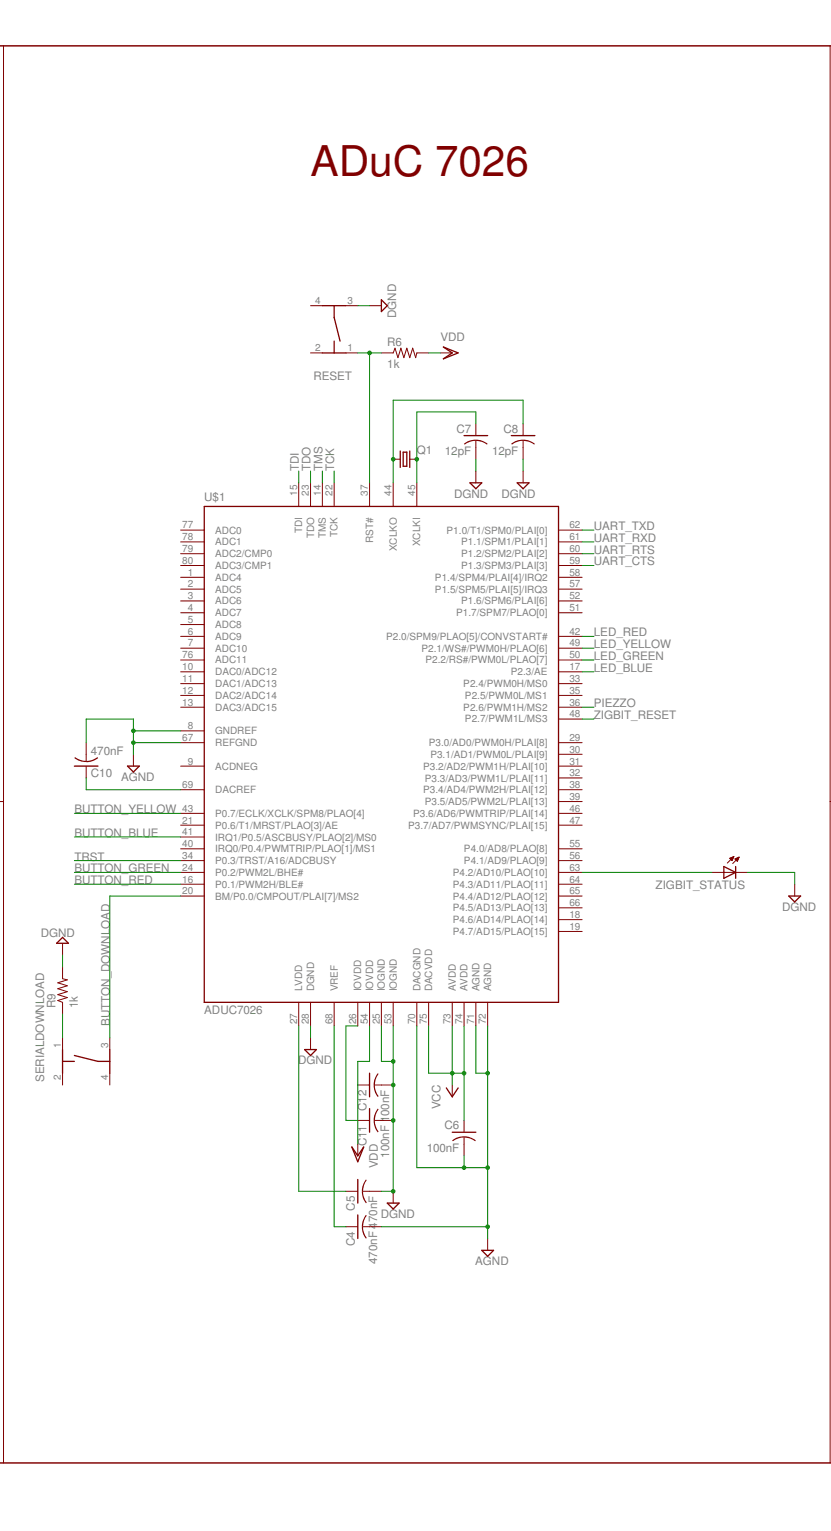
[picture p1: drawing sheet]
<svg xmlns="http://www.w3.org/2000/svg" width="107mm" height="198mm" viewBox="0 0 107 198" stroke-linecap="round" stroke-linejoin="round" font-family="sans-serif">
<g fill="#800000" stroke="#800000" stroke-width=".13">
<path d="M.5 103.4v85.4z"/>
<path d="M.5 5.9v97.5z"/>
<path d="M107.1 5.9v97.5z"/>
<path d="M107.1 103.4h.2z"/>
<path d="M107.1 103.4v85.4z"/>
<path d="M-.1 103.4h.6z"/>
<path d="M23.3 74.5h3.1z"/>
<path d="M23.3 76h3.1z"/>
<path d="M23.3 77.5h3.1z"/>
<path d="M23.3 79.1h3.1z"/>
<path d="M23.3 80.6h3.1z"/>
<path d="M23.3 82.1h3.1z"/>
<path d="M23.3 83.6h3.1z"/>
<path d="M23.3 94.3h3.1z"/>
<path d="M23.3 98.9h3.1z"/>
<path d="M23.3 86.7h3.1z"/>
<path d="M23.3 88.2h3.1z"/>
<path d="M23.3 89.7h3.1z"/>
<path d="M23.3 91.3h3.1z"/>
<path d="M41.6 62.3v3.1z"/>
<path d="M38.6 62.3v3.1z"/>
<path d="M23.3 114.1h3.1z"/>
<path d="M72.1 86.7h3z"/>
<path d="M72.1 118.7h3z"/>
<path d="M72.1 120.2h3z"/>
<path d="M23.3 115.6h3.1z"/>
<path d="M23.3 106.5h3.1z"/>
<path d="M43.1 62.3v3.1z"/>
<path d="M40.1 62.3v3.1z"/>
<path d="M23.3 112.6h3.1z"/>
<path d="M49.2 129.3v3.1z"/>
<path d="M46.2 129.3v3.1z"/>
<path d="M38.6 129.3v3.1z"/>
<path d="M72.1 95.8h3z"/>
<path d="M72.1 97.3h3z"/>
<path d="M72.1 98.9h3z"/>
<path d="M72.1 100.4h3z"/>
<path d="M72.1 88.2h3z"/>
<path d="M23.3 111.1h3.1z"/>
<path d="M72.1 89.7h3z"/>
<path d="M72.1 91.3h3z"/>
<path d="M47.7 62.3v3.1z"/>
<path d="M72.1 101.9h3z"/>
<path d="M72.1 103.4h3z"/>
<path d="M23.3 109.5h3.1z"/>
<path d="M23.3 108h3.1z"/>
<path d="M40.1 129.3v3.1z"/>
<path d="M72.1 82.1h3z"/>
<path d="M23.3 105h3.1z"/>
<path d="M50.7 62.3v3.1z"/>
<path d="M53.8 62.3v3.1z"/>
<path d="M72.1 105h3z"/>
<path d="M72.1 106.5h3z"/>
<path d="M72.1 92.8h3z"/>
<path d="M72.1 83.6h3z"/>
<path d="M72.1 85.2h3z"/>
<path d="M72.1 79.1h3z"/>
<path d="M72.1 77.5h3z"/>
<path d="M50.7 129.3v3.1z"/>
<path d="M47.7 129.3v3.1z"/>
<path d="M72.1 109.5h3z"/>
<path d="M72.1 111.1h3z"/>
<path d="M72.1 76h3z"/>
<path d="M72.1 74.5h3z"/>
<path d="M72.1 73h3z"/>
<path d="M72.1 71.4h3z"/>
<path d="M72.1 69.9h3z"/>
<path d="M72.1 68.4h3z"/>
<path d="M72.1 112.6h3z"/>
<path d="M72.1 114.1h3z"/>
<path d="M72.1 115.6h3z"/>
<path d="M72.1 117.1h3z"/>
<path d="M23.3 95.8h3.1z"/>
<path d="M43.1 129.3v3.1z"/>
<path d="M23.3 101.9h3.1z"/>
<path d="M53.8 129.3v3.1z"/>
<path d="M61.4 129.3v3.1z"/>
<path d="M62.9 129.3v3.1z"/>
<path d="M58.4 129.3v3.1z"/>
<path d="M59.9 129.3v3.1z"/>
<path d="M55.3 129.3v3.1z"/>
<path d="M23.3 85.2h3.1z"/>
<path d="M23.3 68.4h3.1z"/>
<path d="M23.3 69.9h3.1z"/>
<path d="M23.3 71.4h3.1z"/>
<path d="M23.3 73h3.1z"/>
<path d="M53.8 45.5h1.5z"/>
<path d="M49.2 45.5h1.5z"/>
<path d="M51 44.9l-.3 .6z"/>
<path d="M51 44.9l.4 1.3z"/>
<path d="M51.7 44.9l-.3 1.3z"/>
<path d="M51.7 44.9l.4 1.3z"/>
<path d="M52.5 44.9l-.4 1.3z"/>
<path d="M52.5 44.9l.4 1.3z"/>
<path d="M53.3 44.9l-.4 1.3z"/>
<path d="M53.3 44.9l.3 1.3z"/>
<path d="M53.8 45.5l-.2 .7z"/>
<path d="M40.1 45.5h1.5z"/>
<path d="M44.6 45.5h1.6z"/>
<path d="M44.6 39.4h1.6z"/>
<path d="M40.1 39.4h1.5z"/>
<path d="M47.7 39.4h1.5z"/>
<path d="M8.1 138.5v1.5z"/>
<path d="M8.1 133.9v1.5z"/>
<path d="M14.2 133.9v1.5z"/>
<path d="M14.2 138.5v1.5z"/>
<path d="M8.1 121.7v1.5z"/>
<path d="M62.9 159.8v1.5z"/>
<path d="M58.4 140v1.5z"/>
<path d="M46.8 158.3h.9z"/>
</g>
<g fill="#800000" stroke="#800000" stroke-width=".19">
<path d="M-.1 188.8h107.4z"/>
<path d="M-.1 5.9h107.4z"/>
</g>
<g fill="#800000" stroke="#800000" stroke-width=".17">
<path d="M26.4 65.4v63.9z"/>
<path d="M26.4 129.3h45.7z"/>
<path d="M72.1 65.4v63.9z"/>
<path d="M26.4 65.4h45.7z"/>
<path d="M43.1 41l.8 3z"/>
<path d="M43.1 39.4h1.5z"/>
<path d="M41.6 39.4h1.5z"/>
<path d="M43.1 45.5h1.5z"/>
<path d="M41.6 45.5h1.5z"/>
<path d="M43.1 44v1.5z"/>
<path d="M43.1 39.4v1.6z"/>
<path d="M49.2 38.7v1.5z"/>
<path d="M49.2 38.7l.8 .7z"/>
<path d="M50 39.4l-.8 .8z"/>
<path d="M9.6 136.2l3 .8z"/>
<path d="M14.2 135.4v1.6z"/>
<path d="M14.2 137v1.5z"/>
<path d="M8.1 135.4v1.6z"/>
<path d="M8.1 137v1.5z"/>
<path d="M8.1 137h1.5z"/>
<path d="M12.6 137h1.6z"/>
<path d="M7.3 121.7h1.5z"/>
<path d="M8.1 121l-.8 .7z"/>
<path d="M8.1 121l.7 .7z"/>
<path d="M62.2 161.3h1.5z"/>
<path d="M62.9 162.1l.8-.8z"/>
<path d="M62.2 161.3l.7 .8z"/>
<path d="M59.1 140.4l-.7 1.1z"/>
<path d="M57.6 140.4l.8 1.1z"/>
<path d="M46.2 156.8v3z"/>
</g>
<g fill="#800000">
<path d="M46.7 158.3h.1a2.39 2.39 0 0 0 .5 1.4l-.1 .1a2.18 2.18 0 0 1-.5-1.5z" fill-rule="evenodd"/>
<path d="M47.2 156.8l.1 .1a2.39 2.39 0 0 0-.5 1.4h-.1a2.22 2.22 0 0 1 .5-1.5z" fill-rule="evenodd"/>
</g>
<g fill="#800000" stroke="#800000" stroke-width=".13">
<path d="M44.6 158.3h1.6z"/>
<path d="M47.7 158.3h1.5z"/>
<path d="M50.7 153.7v1.5z"/>
<path d="M40.1 133.9v1.5z"/>
<path d="M46.8 153.7h.9z"/>
</g>
<g fill="#800000" stroke="#800000" stroke-width=".17">
<path d="M50 155.2h1.5z"/>
<path d="M51.5 155.2l-.8 .8z"/>
<path d="M50 155.2l.7 .8z"/>
<path d="M39.3 135.4h1.5z"/>
<path d="M40.8 135.4l-.7 .8z"/>
<path d="M39.3 135.4l.8 .8z"/>
<path d="M46.2 152.2v3z"/>
</g>
<g fill="#800000">
<path d="M46.7 153.7h.1a2.38 2.38 0 0 0 .5 1.5l-.1 .1a2.18 2.18 0 0 1-.5-1.6z" fill-rule="evenodd"/>
<path d="M47.2 152.2l.1 .1a2.39 2.39 0 0 0-.5 1.4h-.1a2.23 2.23 0 0 1 .5-1.5z" fill-rule="evenodd"/>
</g>
<g fill="#800000" stroke="#800000" stroke-width=".13">
<path d="M44.6 153.7h1.6z"/>
<path d="M47.7 153.7h1.5z"/>
<path d="M17.2 97.3v1.6z"/>
<path d="M56.8 45.5h1.6z"/>
<path d="M8.1 124.8v1.5z"/>
<path d="M8.1 129.3v1.6z"/>
<path d="M7.5 129.1l.6 .2z"/>
<path d="M7.5 129.1l1.2-.4z"/>
<path d="M7.5 128.3l1.2 .4z"/>
<path d="M7.5 128.3l1.2-.3z"/>
<path d="M7.5 127.6l1.2 .4z"/>
<path d="M7.5 127.6l1.2-.4z"/>
<path d="M7.5 126.8l1.2 .4z"/>
<path d="M7.5 126.8l1.2-.4z"/>
<path d="M8.1 126.3l.6 .1z"/>
<path d="M59.9 146.7v.9z"/>
</g>
<g fill="#800000" stroke="#800000" stroke-width=".17">
<path d="M16.5 98.9h1.5z"/>
<path d="M18 98.9l-.8 .7z"/>
<path d="M16.5 98.9l.7 .7z"/>
<path d="M57.2 46.3l1.2-.8z"/>
<path d="M57.2 44.8l1.2 .7z"/>
<path d="M57.2 44.8l1.9 .7z"/>
<path d="M57.2 46.3l1.9-.8z"/>
<path d="M58.4 146.1h3z"/>
</g>
<g fill="#800000">
<path d="M58.3 147.2a2.19 2.19 0 0 1 1.6-.6v.2a2.4 2.4 0 0 0-1.5 .5z" fill-rule="evenodd"/>
<path d="M59.9 146.6a2.22 2.22 0 0 1 1.5 .6l-.1 .1a2.39 2.39 0 0 0-1.4-.5z" fill-rule="evenodd"/>
</g>
<g fill="#800000" stroke="#800000" stroke-width=".13">
<path d="M59.9 144.6v1.5z"/>
<path d="M59.9 147.6v1.5z"/>
<path d="M52.9 59.3h.9z"/>
<path d="M50.7 59.3h1z"/>
<path d="M61.4 56.8v.9z"/>
</g>
<g fill="#800000" stroke="#800000" stroke-width=".17">
<path d="M52 58.3v1.9z"/>
<path d="M52 60.2h.5z"/>
<path d="M52.5 58.3v1.9z"/>
<path d="M52 58.3h.5z"/>
<path d="M52.9 58.2v2.1z"/>
<path d="M51.7 58.2v2.1z"/>
<path d="M59.9 56.2h3z"/>
</g>
<g fill="#800000">
<path d="M59.9 57.3a2.18 2.18 0 0 1 1.5-.6v.2a2.39 2.39 0 0 0-1.4 .5z" fill-rule="evenodd"/>
<path d="M61.4 56.7a2.23 2.23 0 0 1 1.5 .6v.1a2.38 2.38 0 0 0-1.5-.5z" fill-rule="evenodd"/>
</g>
<g fill="#800000" stroke="#800000" stroke-width=".13">
<path d="M61.4 54.7v1.5z"/>
<path d="M61.4 57.7v1.6z"/>
<path d="M67.5 56.8v.9z"/>
</g>
<path d="M66 56.2h3z" fill="#800000" stroke="#800000" stroke-width=".17"/>
<g fill="#800000">
<path d="M66 57.3a2.18 2.18 0 0 1 1.5-.6v.2a2.38 2.38 0 0 0-1.4 .5z" fill-rule="evenodd"/>
<path d="M67.5 56.7a2.23 2.23 0 0 1 1.5 .6l-.1 .1a2.39 2.39 0 0 0-1.4-.5z" fill-rule="evenodd"/>
</g>
<g fill="#800000" stroke="#800000" stroke-width=".13">
<path d="M67.5 54.7v1.5z"/>
<path d="M67.5 57.7v1.6z"/>
<path d="M61.4 60.8v1.5z"/>
<path d="M67.5 60.8v1.5z"/>
<path d="M11.1 97.3v1z"/>
</g>
<g fill="#800000" stroke="#800000" stroke-width=".17">
<path d="M60.7 62.3h1.5z"/>
<path d="M60.7 62.3l.7 .8z"/>
<path d="M61.4 63.1l.8-.8z"/>
<path d="M66.7 62.3h1.6z"/>
<path d="M66.7 62.3l.8 .8z"/>
<path d="M67.5 63.1l.8-.8z"/>
<path d="M9.6 98.9h3z"/>
</g>
<g fill="#800000">
<path d="M11.1 98.2a2.36 2.36 0 0 0 1.5-.5l.1 .1a2.49 2.49 0 0 1-1.6 .6z" fill-rule="evenodd"/>
<path d="M9.7 97.7a2.4 2.4 0 0 0 1.4 .5v.1a2.34 2.34 0 0 1-1.5-.5z" fill-rule="evenodd"/>
</g>
<g fill="#800000" stroke="#800000" stroke-width=".13">
<path d="M11.1 98.9v1.5z"/>
<path d="M11.1 95.8v1.5z"/>
<path d="M48.3 144.6h.9z"/>
</g>
<path d="M47.7 143.1v3z" fill="#800000" stroke="#800000" stroke-width=".17"/>
<g fill="#800000">
<path d="M48.2 144.6h.2a2.39 2.39 0 0 0 .5 1.4l-.1 .1a2.19 2.19 0 0 1-.6-1.5z" fill-rule="evenodd"/>
<path d="M48.8 143.1h.1a2.39 2.39 0 0 0-.5 1.5h-.2a2.25 2.25 0 0 1 .6-1.5z" fill-rule="evenodd"/>
</g>
<g fill="#800000" stroke="#800000" stroke-width=".13">
<path d="M46.2 144.6h1.5z"/>
<path d="M49.2 144.6h1.5z"/>
<path d="M48.3 140h.9z"/>
</g>
<path d="M47.7 138.5v3z" fill="#800000" stroke="#800000" stroke-width=".17"/>
<g fill="#800000">
<path d="M48.2 140h.2a2.38 2.38 0 0 0 .5 1.4l-.1 .2a2.19 2.19 0 0 1-.6-1.6z" fill-rule="evenodd"/>
<path d="M48.8 138.5l.1 .1a2.39 2.39 0 0 0-.5 1.4h-.2a2.25 2.25 0 0 1 .6-1.5z" fill-rule="evenodd"/>
</g>
<g fill="#800000" stroke="#800000" stroke-width=".13">
<path d="M46.2 140h1.5z"/>
<path d="M49.2 140h1.5z"/>
<path d="M46.2 147.6v1.5z"/>
<path d="M94.9 112.6h1.6z"/>
<path d="M91.9 112.6h1.5z"/>
<path d="M93.4 112.6h1.5z"/>
<path d="M93.9 111.4l.8-.9z"/>
<path d="M95.4 110.6l-.8 .8z"/>
<path d="M94.2 110.8l.5-.3z"/>
<path d="M94.2 110.8l.3 .3z"/>
<path d="M94.7 110.5l-.2 .6z"/>
<path d="M94.4 111h.1z"/>
<path d="M94.3 110.9h.2z"/>
<path d="M94.3 110.9h.3z"/>
<path d="M94.2 110.8h.4z"/>
<path d="M94.3 110.7h.3z"/>
<path d="M94.4 110.6h.3z"/>
<path d="M94.6 110.6h.1z"/>
<path d="M94.9 110.8l.5-.2z"/>
<path d="M94.9 110.8l.3 .3z"/>
<path d="M95.4 110.6l-.2 .5z"/>
<path d="M95.1 111.1h.1z"/>
<path d="M95 111h.2z"/>
<path d="M95 110.9h.2z"/>
<path d="M94.9 110.9h.4z"/>
<path d="M94.9 110.8h.4z"/>
<path d="M95 110.8h.3z"/>
<path d="M95.2 110.7h.1z"/>
<path d="M95.3 110.6h.1z"/>
<path d="M102.6 114.1v1.5z"/>
</g>
<g fill="#800000" stroke="#800000" stroke-width=".17">
<path d="M45.4 148l.8 1.1z"/>
<path d="M46.9 148l-.7 1.1z"/>
<path d="M46.9 148l-.7 1.9z"/>
<path d="M45.4 148l.8 1.9z"/>
<path d="M93.4 113.3l1.5-.7z"/>
<path d="M93.4 111.8l1.5 .8z"/>
<path d="M94.9 112.6v.7z"/>
<path d="M94.9 111.8v.8z"/>
<path d="M93.4 112.6v.7z"/>
<path d="M93.4 111.8v.8z"/>
<path d="M101.8 115.6h1.5z"/>
<path d="M103.3 115.6l-.7 .8z"/>
<path d="M101.8 115.6l.8 .8z"/>
</g>
<g fill="#008000" stroke="#008000" stroke-width=".13">
<path d="M75.1 73h1.6z"/>
<path d="M75.1 71.4h1.6z"/>
<path d="M75.1 69.9h1.6z"/>
<path d="M75.1 68.4h1.6z"/>
<path d="M55.3 45.5h1.5z"/>
<path d="M47.7 132.4v4.6z"/>
<path d="M46.2 137h1.5z"/>
<path d="M46.2 137v3z"/>
<path d="M44.6 144.6h1.6z"/>
<path d="M44.6 132.4v12.2z"/>
<path d="M44.6 132.4h1.6z"/>
<path d="M46.2 140v4.6z"/>
<path d="M46.2 144.6v3z"/>
<path d="M9.6 111.1h13.7z"/>
<path d="M38.6 60.8v1.5z"/>
<path d="M41.6 60.8v1.5z"/>
<path d="M43.1 60.8v1.5z"/>
<path d="M40.1 60.8v1.5z"/>
<path d="M46.2 39.4h1.5z"/>
<path d="M50.7 137v3z"/>
<path d="M50.7 140v4.6z"/>
<path d="M50.7 144.6v9.1z"/>
<path d="M49.2 132.4v4.6z"/>
<path d="M49.2 137h1.5z"/>
</g>
<circle cx="50.7" cy="137" r=".3" fill="#008000"/>
<g fill="#008000" stroke="#008000" stroke-width=".13">
<path d="M50.7 132.4v4.6z"/>
<path d="M49.2 153.7h1.5z"/>
</g>
<g fill="#008000">
<circle cx="50.7" cy="153.7" r=".3"/>
<circle cx="50.7" cy="144.6" r=".3"/>
<circle cx="50.7" cy="140" r=".3"/>
</g>
<g fill="#008000" stroke="#008000" stroke-width=".13">
<path d="M40.1 132.4v1.5z"/>
<path d="M8.1 123.2v1.6z"/>
<path d="M61.4 59.3v1.5z"/>
<path d="M67.5 59.3v1.5z"/>
<path d="M96.5 112.6h6.1z"/>
<path d="M102.6 112.6v1.5z"/>
<path d="M62.9 132.4v6.1z"/>
<path d="M62.9 138.5v12.2z"/>
<path d="M62.9 150.7v7.6z"/>
<path d="M62.9 158.3v1.5z"/>
<path d="M61.4 138.5h1.5z"/>
<path d="M61.4 132.4v6.1z"/>
</g>
<circle cx="62.9" cy="138.5" r=".3" fill="#008000"/>
<path d="M49.2 158.3h13.7z" fill="#008000" stroke="#008000" stroke-width=".13"/>
<circle cx="62.9" cy="158.3" r=".3" fill="#008000"/>
<g fill="#008000" stroke="#008000" stroke-width=".13">
<path d="M59.9 150.7h3z"/>
<path d="M53.8 150.7h6.1z"/>
<path d="M53.8 132.4v18.3z"/>
</g>
<circle cx="62.9" cy="150.7" r=".3" fill="#008000"/>
<path d="M59.9 149.1v1.6z" fill="#008000" stroke="#008000" stroke-width=".13"/>
<circle cx="59.9" cy="150.7" r=".3" fill="#008000"/>
<g fill="#008000" stroke="#008000" stroke-width=".13">
<path d="M17.2 95.8v1.5z"/>
<path d="M17.2 95.8h6.1z"/>
</g>
<circle cx="17.2" cy="95.8" r=".3" fill="#008000"/>
<g fill="#008000" stroke="#008000" stroke-width=".13">
<path d="M17.2 94.3h6.1z"/>
<path d="M17.2 92.8v1.5z"/>
<path d="M17.2 94.3v1.5z"/>
</g>
<circle cx="17.2" cy="94.3" r=".3" fill="#008000"/>
<g fill="#008000" stroke="#008000" stroke-width=".13">
<path d="M11.1 92.8v3z"/>
<path d="M11.1 92.8h6.1z"/>
<path d="M14.2 115.6h9.1z"/>
<path d="M14.2 115.6v18.3z"/>
<path d="M55.3 132.4v6.1z"/>
<path d="M58.4 132.4v6.1z"/>
<path d="M58.4 138.5v1.5z"/>
<path d="M55.3 138.5h3.1z"/>
</g>
<circle cx="58.4" cy="138.5" r=".3" fill="#008000"/>
<g fill="#008000" stroke="#008000" stroke-width=".13">
<path d="M58.4 138.5h1.5z"/>
<path d="M59.9 132.4v6.1z"/>
<path d="M59.9 138.5v6.1z"/>
</g>
<circle cx="59.9" cy="138.5" r=".3" fill="#008000"/>
<g fill="#008000" stroke="#008000" stroke-width=".13">
<path d="M38.6 132.4v21.3z"/>
<path d="M38.6 153.7h6z"/>
<path d="M9.6 114.1h13.7z"/>
<path d="M9.6 105h13.7z"/>
<path d="M9.6 112.6h13.7z"/>
<path d="M75.1 86.7h1.6z"/>
<path d="M75.1 85.2h1.6z"/>
<path d="M9.6 108h13.7z"/>
<path d="M47.7 45.5h1.5z"/>
<path d="M46.2 45.5h1.5z"/>
<path d="M47.7 45.5v16.8z"/>
</g>
<circle cx="47.7" cy="45.5" r=".3" fill="#008000"/>
<g fill="#008000" stroke="#008000" stroke-width=".13">
<path d="M75.1 82.1h1.6z"/>
<path d="M75.1 92.8h1.6z"/>
<path d="M8.1 130.9v3z"/>
<path d="M50.7 59.3v3z"/>
<path d="M50.7 51.6v7.7z"/>
<path d="M50.7 51.6h16.8z"/>
<path d="M67.5 51.6v3.1z"/>
</g>
<circle cx="50.7" cy="59.3" r=".3" fill="#008000"/>
<g fill="#008000" stroke="#008000" stroke-width=".13">
<path d="M53.8 59.3v3z"/>
<path d="M61.4 53.2v1.5z"/>
<path d="M53.8 53.2h7.6z"/>
<path d="M53.8 53.2v6.1z"/>
</g>
<circle cx="53.8" cy="59.3" r=".3" fill="#008000"/>
<g fill="#008000" stroke="#008000" stroke-width=".13">
<path d="M11.1 101.9h12.2z"/>
<path d="M11.1 100.4v1.5z"/>
<path d="M43.1 158.3h1.5z"/>
<path d="M43.1 132.4v25.9z"/>
<path d="M75.1 112.6h16.8z"/>
<path d="M75.1 83.6h1.6z"/>
<path d="M75.1 91.3h1.6z"/>
</g>
<text font-size="5.5" fill="#800000" x="40.1" y="22.7">ADuC 7026</text>
<g font-size="1.5" fill="#808080">
<text x="51.1" y="41" transform="rotate(-90 51.1 41)">DGND</text>
<text x="50" y="44.6">R6</text>
<text x="50" y="47.5">1k</text>
<text x="56.8" y="44">VDD</text>
<text x="40.5" y="49">RESET</text>
<text x="53.8" y="58.6">Q1</text>
<text x="57.4" y="58.7">12pF</text>
<text x="58.9" y="55.8">C7</text>
<text x="63.5" y="58.7">12pF</text>
<text x="65" y="55.8">C8</text>
<text x="26.4" y="64.6">U$1</text>
<text x="38.6" y="60.8" transform="rotate(-90 38.6 60.8)">TDI</text>
<text x="40.1" y="60.8" transform="rotate(-90 40.1 60.8)">TDO</text>
<text x="41.6" y="60.8" transform="rotate(-90 41.6 60.8)">TMS</text>
<text x="43.1" y="60.8" transform="rotate(-90 43.1 60.8)">TCK</text>
<text x="58.6" y="64.2">DGND</text>
<text x="64.7" y="64.2">DGND</text>
<text x="76.6" y="71.4">UART_RTS</text>
<text x="76.6" y="69.9">UART_RXD</text>
<text x="76.6" y="68.4">UART_TXD</text>
<text x="76.6" y="73">UART_CTS</text>
<text x="76.6" y="82.1">LED_RED</text>
<text x="76.6" y="83.6">LED_YELLOW</text>
<text x="76.6" y="86.7">LED_BLUE</text>
<text x="76.6" y="85.2">LED_GREEN</text>
<text x="76.6" y="92.8">ZIGBIT_RESET</text>
<text x="76.6" y="91.3">PIEZZO</text>
<text x="11.7" y="97.4">470nF</text>
<text x="11.7" y="100.3">C10</text>
<text x="15.6" y="100.8">AGND</text>
<text x="9.6" y="105">BUTTON_YELLOW</text>
<text x="9.6" y="111.1">TRST</text>
<text x="9.6" y="112.6">BUTTON_GREEN</text>
<text x="9.6" y="108">BUTTON_BLUE</text>
<text x="9.6" y="114.1">BUTTON_RED</text>
<text x="84.6" y="114.7">ZIGBIT_STATUS</text>
<text x="101" y="117.5">DGND</text>
<text x="5.3" y="120.9">DGND</text>
<text x="7.2" y="130.1" transform="rotate(-90 7.2 130.1)">R9</text>
<text x="10.1" y="130.1" transform="rotate(-90 10.1 130.1)">1k</text>
<text x="26.4" y="130.9">ADUC7026</text>
<text x="14.2" y="132.4" transform="rotate(-90 14.2 132.4)">BUTTON_DOWNLOAD</text>
<text x="38.5" y="137.3">DGND</text>
<text x="5.7" y="139.6" transform="rotate(-90 5.7 139.6)">SERIALDOWNLOAD</text>
<text x="47.3" y="143.3" transform="rotate(-90 47.3 143.3)">C12</text>
<text x="56.8" y="143.2" transform="rotate(-90 56.8 143.2)">VCC</text>
<text x="47.3" y="147.9" transform="rotate(-90 47.3 147.9)">C11</text>
<text x="50.2" y="149.4" transform="rotate(-90 50.2 149.4)">100nF 100nF</text>
<text x="55.1" y="148.6">100nF</text>
<text x="57.4" y="145.7">C6</text>
<text x="48.8" y="150.8" transform="rotate(-90 48.8 150.8)">VDD</text>
<text x="45.8" y="160.8" transform="rotate(-90 45.8 160.8)">C4</text>
<text x="45.8" y="156.2" transform="rotate(-90 45.8 156.2)">C5</text>
<text x="49.1" y="157.1">DGND</text>
<text x="48.7" y="163.1" transform="rotate(-90 48.7 163.1)">470nF 470nF</text>
<text x="61.3" y="163.2">AGND</text>
</g>
<g font-size="1.3" fill="#808080">
<text x="40.7" y="39.2">4</text>
<text x="44.9" y="39.2">3</text>
<text x="40.7" y="45.3">2</text>
<text x="44.9" y="45.3">1</text>
<text x="38.3" y="63.9" transform="rotate(-90 38.3 63.9)">15</text>
<text x="39.9" y="63.9" transform="rotate(-90 39.9 63.9)">23</text>
<text x="41.4" y="63.9" transform="rotate(-90 41.4 63.9)">14</text>
<text x="42.9" y="63.9" transform="rotate(-90 42.9 63.9)">22</text>
<text x="47.5" y="63.9" transform="rotate(-90 47.5 63.9)">37</text>
<text x="50.5" y="63.9" transform="rotate(-90 50.5 63.9)">44</text>
<text x="53.6" y="63.9" transform="rotate(-90 53.6 63.9)">45</text>
<text x="23.5" y="68.2">77</text>
<text x="23.5" y="69.7">78</text>
<text x="23.5" y="71.2">79</text>
<text x="27.8" y="68.9">ADC0</text>
<text x="27.8" y="70.4">ADC1</text>
<text x="27.8" y="71.9">ADC2/CMP0</text>
<text x="39" y="68.8" transform="rotate(-90 39 68.8)">TDI</text>
<text x="40.5" y="69.5" transform="rotate(-90 40.5 69.5)">TDO</text>
<text x="42.1" y="69.5" transform="rotate(-90 42.1 69.5)">TMS</text>
<text x="43.6" y="69.3" transform="rotate(-90 43.6 69.3)">TCK</text>
<text x="48.1" y="70.1" transform="rotate(-90 48.1 70.1)">RST#</text>
<text x="51.2" y="71.1" transform="rotate(-90 51.2 71.1)">XCLKO</text>
<text x="54.2" y="70.5" transform="rotate(-90 54.2 70.5)">XCLKI</text>
<text x="57.6" y="68.8">P1.0/T1/SPM0/PLAI[0]</text>
<text x="59.5" y="71.9">P1.2/SPM2/PLAI[2]</text>
<text x="59.5" y="70.4">P1.1/SPM1/PLAI[1]</text>
<text x="73.5" y="71.2">60</text>
<text x="73.5" y="69.7">61</text>
<text x="73.5" y="68.2">62</text>
<text x="23.5" y="72.8">80</text>
<text x="24.2" y="74.3">1</text>
<text x="24.2" y="75.8">2</text>
<text x="24.2" y="77.3">3</text>
<text x="27.8" y="74.9">ADC4</text>
<text x="27.8" y="76.5">ADC5</text>
<text x="27.8" y="78">ADC6</text>
<text x="27.8" y="73.4">ADC3/CMP1</text>
<text x="56.1" y="76.5">P1.5/SPM5/PLAI[5]/IRQ3</text>
<text x="56.1" y="74.9">P1.4/SPM4/PLAI[4]/IRQ2</text>
<text x="59.5" y="78">P1.6/SPM6/PLAI[6]</text>
<text x="59.5" y="73.4">P1.3/SPM3/PLAI[3]</text>
<text x="73.5" y="77.3">52</text>
<text x="73.5" y="75.8">57</text>
<text x="73.5" y="74.3">58</text>
<text x="73.5" y="72.8">59</text>
<text x="24.2" y="78.8">4</text>
<text x="24.2" y="80.4">5</text>
<text x="24.2" y="81.9">6</text>
<text x="24.2" y="83.4">7</text>
<text x="27.8" y="79.5">ADC7</text>
<text x="27.8" y="81">ADC8</text>
<text x="27.8" y="82.6">ADC9</text>
<text x="49.8" y="82.6">P2.0/SPM9/PLAO[5]/CONVSTART#</text>
<text x="58.9" y="79.5">P1.7/SPM7/PLAO[0]</text>
<text x="73.5" y="81.9">42</text>
<text x="73.5" y="83.4">49</text>
<text x="73.5" y="78.8">51</text>
<text x="23.5" y="86.5">10</text>
<text x="23.5" y="88">11</text>
<text x="23.5" y="89.5">12</text>
<text x="23.5" y="84.9">76</text>
<text x="27.8" y="84.1">ADC10</text>
<text x="27.8" y="87.1">DAC0/ADC12</text>
<text x="27.8" y="88.7">DAC1/ADC13</text>
<text x="27.8" y="85.6">ADC11</text>
<text x="54.4" y="84.1">P2.1/WS#/PWM0H/PLAO[6]</text>
<text x="54.9" y="85.6">P2.2/RS#/PWM0L/PLAO[7]</text>
<text x="59.8" y="88.7">P2.4/PWM0H/MS0</text>
<text x="65.9" y="87.1">P2.3/AE</text>
<text x="73.5" y="86.5">17</text>
<text x="73.5" y="88">33</text>
<text x="73.5" y="89.5">35</text>
<text x="73.5" y="84.9">50</text>
<text x="23.5" y="91">13</text>
<text x="23.5" y="95.6">67</text>
<text x="24.2" y="94.1">8</text>
<text x="27.8" y="94.8">GNDREF</text>
<text x="27.8" y="90.2">DAC2/ADC14</text>
<text x="27.8" y="91.7">DAC3/ADC15</text>
<text x="59.8" y="91.7">P2.6/PWM1H/MS2</text>
<text x="60" y="90.2">P2.5/PWM0L/MS1</text>
<text x="60" y="93.2">P2.7/PWM1L/MS3</text>
<text x="73.5" y="91">36</text>
<text x="73.5" y="95.6">29</text>
<text x="73.5" y="92.6">48</text>
<text x="23.5" y="101.7">69</text>
<text x="24.2" y="98.7">9</text>
<text x="27.8" y="99.3">ACDNEG</text>
<text x="27.8" y="96.3">REFGND</text>
<text x="54.6" y="99.3">P3.2/AD2/PWM1H/PLAI[10]</text>
<text x="54.8" y="100.8">P3.3/AD3/PWM1L/PLAI[11]</text>
<text x="55.3" y="96.3">P3.0/AD0/PWM0H/PLAI[8]</text>
<text x="55.5" y="97.8">P3.1/AD1/PWM0L/PLAI[9]</text>
<text x="73.5" y="100.2">32</text>
<text x="73.5" y="97.1">30</text>
<text x="73.5" y="98.7">31</text>
<text x="73.5" y="101.7">38</text>
<text x="23.5" y="106.3">21</text>
<text x="23.5" y="104.7">43</text>
<text x="23.5" y="107.8">41</text>
<text x="27.8" y="106.9">P0.6/T1/MRST/PLAO[3]/AE</text>
<text x="27.8" y="105.4">P0.7/ECLK/XCLK/SPM8/PLAO[4]</text>
<text x="27.8" y="102.4">DACREF</text>
<text x="52.7" y="106.9">P3.7/AD7/PWMSYNC/PLAI[15]</text>
<text x="53.3" y="105.4">P3.6/AD6/PWMTRIP/PLAI[14]</text>
<text x="54.6" y="102.4">P3.4/AD4/PWM2H/PLAI[12]</text>
<text x="54.8" y="103.9">P3.5/AD5/PWM2L/PLAI[13]</text>
<text x="73.5" y="104.7">46</text>
<text x="73.5" y="106.3">47</text>
<text x="73.5" y="103.2">39</text>
<text x="23.5" y="110.8">34</text>
<text x="23.5" y="109.3">40</text>
<text x="23.5" y="113.9">16</text>
<text x="23.5" y="112.4">24</text>
<text x="27.8" y="111.5">P0.3/TRST/A16/ADCBUSY</text>
<text x="27.8" y="110">IRQ0/P0.4/PWMTRIP/PLAO[1]/MS1</text>
<text x="27.8" y="108.5">IRQ1/P0.5/ASCBUSY/PLAO[2]/MS0</text>
<text x="27.8" y="113">P0.2/PWM2L/BHE#</text>
<text x="58.4" y="113">P4.2/AD10/PLAO[10]</text>
<text x="59.9" y="110">P4.0/AD8/PLAO[8]</text>
<text x="59.9" y="111.5">P4.1/AD9/PLAO[9]</text>
<text x="73.5" y="109.3">55</text>
<text x="73.5" y="110.8">56</text>
<text x="73.5" y="112.4">63</text>
<text x="73.5" y="113.9">64</text>
<text x="23.5" y="115.4">20</text>
<text x="27.8" y="116.1">BM/P0.0/CMPOUT/PLAI[7]/MS2</text>
<text x="27.8" y="114.6">P0.1/PWM2H/BLE#</text>
<text x="58.4" y="119.1">P4.6/AD14/PLAO[14]</text>
<text x="58.4" y="114.6">P4.3/AD11/PLAO[11]</text>
<text x="58.4" y="116.1">P4.4/AD12/PLAO[12]</text>
<text x="58.4" y="117.6">P4.5/AD13/PLAO[13]</text>
<text x="73.5" y="118.5">18</text>
<text x="73.5" y="120">19</text>
<text x="73.5" y="115.4">65</text>
<text x="73.5" y="116.9">66</text>
<text x="58.4" y="120.7">P4.7/AD15/PLAO[15]</text>
<text x="39" y="127.9" transform="rotate(-90 39 127.9)">LVDD</text>
<text x="40.5" y="127.9" transform="rotate(-90 40.5 127.9)">DGND</text>
<text x="43.6" y="127.9" transform="rotate(-90 43.6 127.9)">VREF</text>
<text x="46.6" y="127.9" transform="rotate(-90 46.6 127.9)">IOVDD</text>
<text x="48.2" y="127.9" transform="rotate(-90 48.2 127.9)">IOVDD</text>
<text x="49.7" y="127.9" transform="rotate(-90 49.7 127.9)">IOGND</text>
<text x="51.2" y="127.9" transform="rotate(-90 51.2 127.9)">IOGND</text>
<text x="54.2" y="127.9" transform="rotate(-90 54.2 127.9)">DACGND</text>
<text x="55.8" y="127.9" transform="rotate(-90 55.8 127.9)">DACVDD</text>
<text x="58.8" y="127.9" transform="rotate(-90 58.8 127.9)">AVDD</text>
<text x="60.3" y="127.9" transform="rotate(-90 60.3 127.9)">AVDD</text>
<text x="61.9" y="127.9" transform="rotate(-90 61.9 127.9)">AGND</text>
<text x="63.4" y="127.9" transform="rotate(-90 63.4 127.9)">AGND</text>
<text x="7.9" y="135.2" transform="rotate(-90 7.9 135.2)">1</text>
<text x="14" y="135.2" transform="rotate(-90 14 135.2)">3</text>
<text x="38.3" y="132.2" transform="rotate(-90 38.3 132.2)">27</text>
<text x="39.9" y="132.2" transform="rotate(-90 39.9 132.2)">28</text>
<text x="42.9" y="132.2" transform="rotate(-90 42.9 132.2)">68</text>
<text x="46" y="132.2" transform="rotate(-90 46 132.2)">26</text>
<text x="47.5" y="132.2" transform="rotate(-90 47.5 132.2)">54</text>
<text x="49" y="132.2" transform="rotate(-90 49 132.2)">25</text>
<text x="50.5" y="132.2" transform="rotate(-90 50.5 132.2)">53</text>
<text x="53.6" y="132.2" transform="rotate(-90 53.6 132.2)">70</text>
<text x="55.1" y="132.2" transform="rotate(-90 55.1 132.2)">75</text>
<text x="58.1" y="132.2" transform="rotate(-90 58.1 132.2)">73</text>
<text x="59.7" y="132.2" transform="rotate(-90 59.7 132.2)">74</text>
<text x="61.2" y="132.2" transform="rotate(-90 61.2 132.2)">71</text>
<text x="62.7" y="132.2" transform="rotate(-90 62.7 132.2)">72</text>
<text x="7.9" y="139.4" transform="rotate(-90 7.9 139.4)">2</text>
<text x="14" y="139.4" transform="rotate(-90 14 139.4)">4</text>
</g>
</svg>
